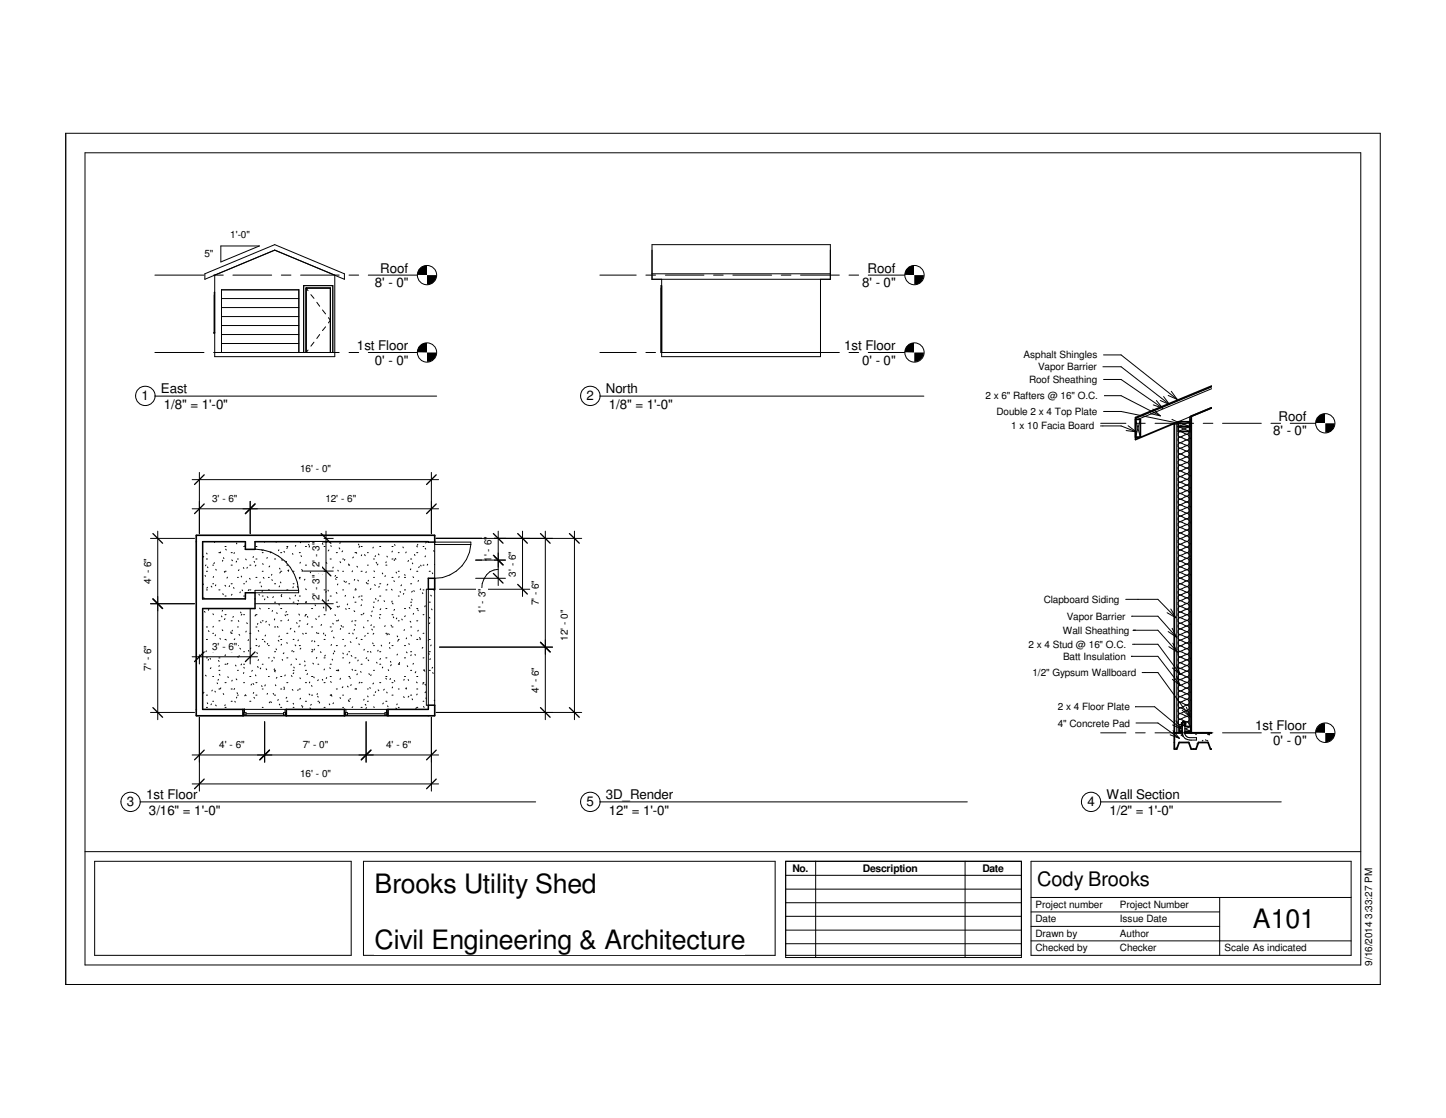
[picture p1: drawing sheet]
<svg xmlns="http://www.w3.org/2000/svg" width="279mm" height="216mm" viewBox="0 0 279 216" stroke-linecap="round" stroke-linejoin="round" font-family="sans-serif">
<g fill="none" stroke="#000" stroke-width=".19">
<path d="M39.6 52.9l13.5-5.7 13.4 5.7v1l-13.4-5.6-13.5 5.6zM41.5 56.4l-.1 7.8M42.8 59.4h14.9M42.8 57.7h14.9M53.1 48.3l11.6 4.8v15.8h-23.2v-15.8M59.1 55.6h4.7v12.5M59.1 55.6v12.5l.4-.5M59.1 55.6l.4 .5M60.1 56.9l.6 .7M61.2 58.4l.6 .7M62.3 59.9l.6 .7M126 47.2h34.4v6.7h-34.4z"/>
<path d="M126 52.9h34.4M127.8 55.2h-.1v12.9h30.8M127.8 53.9v15h30.7v-15M41.5 68.1h23.2M41.5 64.2h-.2v.1h.2M42.8 68.1v-12.1h14.9v12.1M42.8 66.3h14.9M42.8 64.6h14.9M42.8 62.9h14.9M42.8 61.1h14.9M58.7 68.1v-12.9h5.6v12.9M60.7 66.1l-.6 .7"/>
<path d="M61.8 64.6l-.6 .8M62.9 63.1l-.6 .7M63.5 61.3l.3 .5-.3 .6"/>
</g>
<path d="M39.2 104.6h44.8v32.4h-44.8z" fill="#fff"/>
<g fill="none" stroke="#000" stroke-width=".19">
<path d="M37.9 103.4h46.1v34.8h-46.1zM39.2 119.8v.1M39.2 112.7l.1 .2M39.4 115.4l.1 .2M39.4 107.4l-.2 .2M39.5 118.1l.1 .1M39.6 111.1l.1 .2M39.8 109.1l-.1 .2M39.9 107.9h.2M39.9 110.3h.2M39.9 113.9h.2M39.9 106.8l.1 .2"/>
<path d="M40.1 109.5l.1 .1M40.1 113.4l-.1 .2M40.3 117.7v.2M40.8 113.2l.1 .2M41.1 109.1h.2M41.1 112.7h.2M41.1 118.5l.1 .2M41.3 111.3l-.1 .2M41.4 104.6l.1 .2M41.4 108.7l-.1 .1M41.7 109.9l.1 .2M41.7 112.9l-.1 .2"/>
<path d="M42.3 106.7h.2M42.3 113.9h.2M42.3 119.9h.2M42.6 106.6l-.1 .2M42.8 119l.1 .1M43 117.9l-.1 .1M43.1 114.6v.3M43.1 108.2l-.1 .2M43.2 107.7l.1 .2M43.3 110.4l.1 .1M43.5 105.5h.2M43.5 110.3h.2"/>
<path d="M43.5 115.1h.2M43.5 118.7h.2M43.5 113l.1 .2M43.5 119.5l-.2 .1M43.6 106l.1 .2M43.9 111.5v.1M44.4 113.1l-.1 .2M44.7 106.7h.2M44.7 109.1h.2M44.7 112.7h.2M44.7 119.9h.2M44.8 108.1l.1 .2"/>
<path d="M44.8 114.8l-.1 .1M45.1 119l-.1 .2M45.1 113.5l.1 .1M45.3 106.7l-.1 .2M45.7 104.9l.1 .1M45.7 108.4l-.1 .1M45.9 107.9h.2M45.9 111.5h.2M46.1 119.8v.2M46.2 110l-.1 .2M46.4 114.3v.2M46.5 118.2l.1 .2"/>
<path d="M46.6 111.3l.1 .1M46.7 118.6l-.1 .2M46.8 113.9l.1 .2M47 109.6l.1 .2M47.1 105.5h.1M47.1 112.7h.1M47.1 115.1h.1M47.1 118.7h.1M47.3 105.3l.1 .2M47.5 107.9l.1 .2M47.6 112.2l-.1 .2M47.8 109.6l-.1 .1"/>
<path d="M48.1 113.9l-.1 .1M48.2 111.7l.1 .1M48.3 109.1h.2M48.3 113.9h.2M49 107.5l-.1 .2M49.1 108.4l.1 .2M49.3 106a8.5 8.5 0 0 1 8.4 8M49.3 114h8.4v.5h-8.4zM49.4 118.8l-.1 .2M49.4 105.5h.3M49.4 107.9h.3M49.4 111.5h.3"/>
<path d="M49.4 118.7h.3M49.4 109.1l-.1 .2M50 114.8l.1 .1M50.2 117.4l.1 .2M50.3 112.4l-.1 .2M50.5 113.2v.1M50.6 106.2l.1 .1M50.7 106.7h.1M50.7 110.3h.1M50.7 115.1h.1M50.7 119.9h.1M50.8 108.8v.2"/>
<path d="M50.8 114l-.2 .2M50.9 111.5l.1 .2M51.1 104.6v.1M51.2 115.7l-.1 .1M51.5 120l-.1 .1M51.6 115.2l.2 .2M51.6 107.7v.1M51.9 111.5h.1M51.9 113.9h.1M51.9 117.5h.1M52.1 109.3l-.1 .2M52.2 106.6l.1 .2"/>
<path d="M52.5 111.9l.1 .2M52.5 110.9v.2M52.7 117.9l-.1 .2M52.8 115.2l-.1 .2M53 107.9h.3M53 112.7h.3M53 116.3h.3M53.1 119.5l-.1 .2M53.4 104.6l-.1 .1M53.5 118.3l.1 .2M53.9 116.7l.1 .1M53.9 106.2l-.1 .1"/>
<path d="M54 109.7l.1 .2M54 113.2l-.1 .1M54.2 112.4l.1 .2M54.2 110.5l-.1 .2M54.2 106.7h.2M54.2 110.3h.2M54.2 117.5h.2M54.2 119.9h.2M54.3 115.1l.1 .1M54.4 108.1l.1 .1M54.4 114.8v.2M54.9 106.5l.1 .1"/>
<path d="M55.1 118.7l.1 .2M55.3 118.1l-.1 .1M55.4 108.4l-.1 .2M55.4 105.5h.2M55.4 109.1h.2M55.4 113.9h.2M55.4 118.7h.2M55.5 105.7l-.1 .2M55.6 110.2l.2 .1M55.8 119.7l-.1 .1M55.8 110.1l-.1 .1M56 115.5v.2"/>
<path d="M56.5 106.9l.1 .2M56.6 110.3h.2M56.6 112.7h.2M56.6 116.3h.2M56.7 113.3l-.1 .2M57.1 114.9l-.1 .2M57.1 105.3v.2M57.4 113.2l.1 .2M57.6 115.9l.1 .2M57.6 116.6l-.2 .2M57.7 118.6l.2 .2M57.8 106.7h.2"/>
<path d="M57.8 111.5h.2M57.8 115.1h.2M57.8 119.9h.2M57.9 111.6l.1 .2M58 104.6l.1 .2M58 108.6v.2M58.2 107.3l.1 .2M58.3 110l.1 .2M58.5 110.2l-.1 .2M58.9 111.8l-.1 .2M59 105.5h.2M59 109.1h.2"/>
<path d="M59 116.3h.2M59 118.7h.2M59 118.8l-.1 .2M59.1 113.7l.1 .2M59.2 116.2l-.1 .1M59.4 119l.1 .2M59.6 105.1l.1 .2M59.8 105.5l-.1 .2M59.9 110.4l.1 .2M60.2 107.9h.2M60.2 112.7h.2M60.2 117.5h.2"/>
<path d="M60.3 107.1l-.1 .2M60.4 114.1l-.1 .2M60.5 111.4v.2M60.8 115.7l-.1 .2M60.9 116.8l.1 .2M61 119.5l.1 .1M61.3 115.2l.1 .2M61.4 109.1h.2M61.4 111.5h.2M61.4 115.1h.2M61.4 108.2l.1 .2M61.6 110.9l.1 .1"/>
<path d="M61.7 119l-.1 .1M61.7 113.5l.1 .2M61.7 109.3l-.1 .2M61.8 106.6l.1 .1M61.9 106.7l-.1 .1M62.2 111l-.1 .1M62.3 104.9l.1 .2M62.5 117.2l.1 .2M62.6 105.5h.2M62.6 110.3h.2M62.6 113.9h.2M62.6 118.7h.2"/>
<path d="M63 108.6l.2 .2M63 114.2l-.1 .2M63.1 104.6l-.1 .2M63.4 114l.1 .1M63.5 115.9l-.1 .1M63.5 106.2l-.1 .2M63.8 107.9h.2M63.8 115.1h.2M63.8 117.5h.2M63.9 105.4l.1 .1M63.9 117.5l-.1 .2M64.4 109.5l-.1 .2"/>
<path d="M64.7 118.7l.1 .2M64.9 111.8v.1M64.9 111.1l-.2 .2M65 106.7h.2M65 111.5h.2M65 116.3h.2M65 119.9h.2M65 114.4l.1 .2M65.2 117.1l.1 .2M65.3 110.1l.1 .2M65.3 112.8l-.1 .1M65.4 119.7l-.1 .2"/>
<path d="M65.5 105.8l.2 .2M65.6 117.1l-.2 .1M65.7 108.5l.1 .2M65.7 104.8v.1M66.2 107.9h.2M66.2 110.3h.2M66.2 113.9h.2M66.2 106.4l-.1 .2M66.5 112.2l.1 .2M66.6 108l-.1 .2M66.8 115l-.1 .1M66.8 117.5l.1 .2"/>
<path d="M66.9 112.3l-.1 .2M67.2 116.6l-.1 .2M67.4 108.9v.2M67.4 109.1h.2M67.4 112.7h.2M67.4 117.5h.2M68.1 119.9l-.1 .2M68.1 110.2l-.1 .2M68.3 115.3l.1 .1M68.3 107.6l-.1 .1M68.4 117.9l.1 .2M68.5 111.9v.2"/>
<path d="M68.6 106.7h.2M68.6 113.9h.2M68.6 116.3h.2M68.6 119.9h.2M68.7 113.7l.1 .1M68.8 106.7l.1 .1M69 109.3l.1 .2M69.1 112l.2 .2M69.3 105.1v.1M69.4 115.1l-.1 .2M69.5 105.5l-.1 .2M69.8 105.5h.2"/>
<path d="M69.8 110.3h.2M69.8 115.1h.2M69.8 118.7h.2M69.8 116.8v.2M69.9 115.7l.1 .2M69.9 107.1l-.1 .2M70.3 118.4l-.1 .2M70.4 107.1l.2 .2M70.8 112.5l.1 .1M70.8 110.4l-.1 .2M71 106.7h.2M71 109.1h.2"/>
<path d="M71 112.7h.2M71 119.9h.2M71.2 112.1l-.1 .1M71.7 118.8l.1 .2M71.7 113.7l-.2 .1M71.9 118l-.1 .2M72.1 117.2l.1 .1M72.1 105.7v.1M72.2 107.9h.1M72.2 111.5h.1M72.2 116.3h.1M72.3 110.2v.2"/>
<path d="M72.4 112.9l.1 .2M72.6 115.6v.1M72.6 107.3l-.1 .2M72.7 108.6l.1 .2M73 108.9l-.1 .2M73.1 107l.1 .1M73.1 115.9l-.1 .2M73.3 113.2l-.1 .2M73.3 119.3l.1 .1M73.4 105.5h.2M73.4 112.7h.2M73.4 115.1h.2"/>
<path d="M73.4 118.7h.2M73.6 117.6l-.2 .1M73.9 110.7l.1 .1M74.2 116l.1 .2M74.5 111.2l-.1 .1M74.5 109.1h.3M74.5 113.9h.3M74.5 117.5h.3M74.6 108.5l-.1 .2M74.8 107.4v.2M74.9 112.8l-.1 .2M75.6 113.8l.2 .2"/>
<path d="M75.7 105.5h.2M75.7 107.9h.2M75.7 111.5h.2M75.7 118.7h.2M75.8 116.1l-.1 .1M75.8 116.5l.1 .1M75.8 106.4l-.1 .2M76 119.1l.1 .2M76.1 112.1l.1 .2M76.2 105.2l.1 .1M76.2 117.7l-.1 .2M76.3 108.1l-.1 .1"/>
<path d="M76.4 107.8l.1 .2M76.5 110.5l.1 .2M76.7 119.3l-.1 .2M77 106.7h.1M77 110.3h.1M77 115.1h.1M77 119.9h.1M77.1 111.3l-.1 .2M77.3 114.2l.1 .2M77.6 112.9l-.1 .2M77.6 119.5l.1 .2M77.9 105.6v.2"/>
<path d="M78 114.6l-.1 .2M78.1 111.5h.3M78.1 113.9h.3M78.1 117.5h.3M78.2 111l.1 .1M78.3 118.9l-.1 .2M78.5 106.6l-.1 .2M79 108.2l-.2 .2M79.1 117.3l.1 .2M79.2 120l.2 .1M79.3 107.9h.2M79.3 112.7h.2"/>
<path d="M79.3 116.3h.2M79.4 109.9l-.1 .1M79.5 116.8l-.1 .2M79.5 115.7l.1 .2M79.7 108.7l.1 .2M79.7 114.2l-.2 .1M79.8 111.4l.1 .1M79.9 118.4l-.1 .2M80 114l.1 .2M80.1 107.1l.1 .2M80.5 106.7h.2M80.5 110.3h.2"/>
<path d="M80.5 117.5h.2M80.5 119.9h.2M80.5 105.5l.1 .1M80.7 117.8l.1 .1M80.7 105.1l-.1 .2M80.9 112.1l-.1 .2M81 109.4l-.1 .2M81.3 109.1l.1 .2M81.3 113.7l-.1 .2M81.6 114.5l.1 .1M81.7 105.5h.2M81.7 109.1h.2"/>
<path d="M81.7 113.9h.2M81.7 118.7h.2M82.2 105.9l.1 .1M82.2 117l-.1 .2M82.2 107.4l-.1 .1M82.4 113.8h.4v22.4h-.4zM82.4 104.7l-.1 .2M82.6 109l-.1 .1M82.9 110.3h.2M82.9 116.3h.2M83 119.2l.1 .2M83.2 114.9l.2 .2"/>
<path d="M83.4 117.6l.1 .2M83.5 110.6l.1 .2M83.8 106.3l.1 .2M83.9 109l.1 .1M83.9 113.9v.1M84 105.2h7M84 104.7h7v.5M91 105.2a7 7 0 0 1-7 6.5M39.4 133.7l-.1 .2M39.7 130.4l.1 .2M39.9 121.1h.2M39.9 123.5h.2"/>
<path d="M39.9 127h.2M39.9 134.2h.2M39.9 136.6h.2M39.9 125.7l-.1 .2M40 135.7l.1 .2M40.3 121.8l.1 .2M40.3 127.3l-.1 .2M40.6 127.1l.1 .2M40.8 128.9l-.2 .2M40.9 135.9l-.1 .2M41 133.3l-.1 .1M41.1 122.3h.2"/>
<path d="M41.1 125.9h.2M41.1 130.6h.2M41.1 135.4h.2M41.2 120.9l-.1 .2M41.5 133.5l.1 .1M41.7 136.1l.1 .2M41.7 122.6l-.1 .2M42 131.9v.1M42.1 124.9l.1 .2M42.1 124.2l-.1 .2M42.2 127.6l.1 .1M42.2 131.2l-.1 .2"/>
<path d="M42.3 127h.2M42.3 129.5h.2M42.3 133.1h.2M42.4 130.2l.1 .2M42.4 128.5l-.1 .2M42.5 123.3l.1 .1M42.7 132.8l-.2 .2M42.9 121.6l.2 .2M43.1 133.9l.1 .2M43.5 123.5h.2M43.5 128.3h.2M43.5 131.8h.2"/>
<path d="M43.5 136.6h.2M43.5 136.1l-.1 .2M43.6 126.4l-.1 .2M43.7 125.3l.1 .2M43.7 123.8l-.1 .2M44 130.7l.1 .2M44 128.1l-.1 .2M44.6 122l.1 .2M44.7 122.3h.2M44.7 125.9h.2M44.7 133.1h.2M44.7 135.4h.2"/>
<path d="M44.9 131.4l-.1 .1M44.9 121.7l-.1 .2M45.3 133l-.1 .1M45.4 135.4l.1 .2M45.4 123.4l-.1 .1M45.5 128.4l.1 .2M45.6 131.1l.2 .2M45.8 134.6l-.1 .2M45.8 133.8l.1 .1M45.9 121.1h.2M45.9 124.7h.2M45.9 129.5h.2"/>
<path d="M45.9 134.2h.2M45.9 126.8l.1 .2M46.2 122.5l.1 .2M46.2 126.6l-.1 .2M46.4 125.2l.1 .1M46.7 128.2l-.1 .2M46.9 138.2v-1.2h8.4v1.2M47.1 125.9h.1M47.1 128.3h.1M47.1 131.8h.1M47.1 128.9l.1 .1M47.1 129.9l-.1 .1"/>
<path d="M47.1 138h.4v-.4h-.4v.6M47.2 136.9v.1M47.2 137v.6M47.3 134.4l.2-.2v.2M47.6 121.9l-.1 .1M47.7 120.3l.1 .1M48 125.6l.1 .2M48 123.5l-.1 .2M48.3 122.3h.2M48.3 127h.2M48.3 130.6h.2M48.3 135.4h.2"/>
<path d="M48.5 125.1l-.1 .2M48.6 132.1l-.1 .2M48.8 129.5l-.2 .1M48.9 132l.1 .2M49 133.7l-.1 .2M49.1 134.7l.1 .1M49.4 130.3v.2M49.4 121.1h.3M49.4 124.7h.3M49.4 131.8h.3M49.4 134.2h.3M49.5 123.4l.1 .1"/>
<path d="M49.6 126l.1 .2M49.8 128.7l.1 .2M49.8 120.4l-.1 .2M49.9 121.8l.1 .1M50 127.4l-.1 .2M50.1 124.7l-.1 .2M50.3 120.1l.2 .2M50.4 129l-.1 .2M50.5 132.4l.1 .2M50.7 123.5h.1M50.7 128.3h.1M50.7 133.1h.1"/>
<path d="M50.7 136.6h.1M51.1 123.8l.1 .2M51.3 132.2l-.1 .3M51.3 122.6l-.1 .2M51.4 129.2l.1 .1M51.7 133.9l-.1 .2M51.7 124.2l-.1 .2M51.9 124.7h.1M51.9 127h.1M51.9 130.6h.1M52 120.6l.1 .1M52.2 135.6l-.2 .1"/>
<path d="M52.3 135.5l.2 .2M52.6 127.6l-.1 .1M52.8 133.9l.1 .2M52.9 126.9l.1 .2M53 121.1h.3M53 125.9h.3M53 129.5h.3M53 134.2h.3M53 129.6l.2 .2M53 129.2v.1M53.2 132.2l.1 .2M53.3 125.3l.1 .2"/>
<path d="M53.5 130.8l-.1 .2M53.6 121l.1 .2M53.8 123.7l.1 .1M53.8 135.1l-.1 .2M54 136l.1 .1M54 122.8l-.1 .2M54.2 123.5h.2M54.2 130.6h.2M54.2 133.1h.2M54.2 136.6h.2M54.4 124.4l-.1 .2M54.5 127.3l.1 .2"/>
<path d="M54.9 132.7v.2M54.9 126.1l-.2 .1M54.9 133v.2M55.1 137v.6M55.1 130.3l-.1 .2M55.2 138h-.4v-.4h.4v.6M55.4 122.3h.2M55.4 127h.2M55.4 131.8h.2M55.4 135.4h.2M55.4 124.1l.1 .1M55.4 134.7l-.1 .1"/>
<path d="M56.2 121.3l-.1 .2M56.3 130.5l.1 .1M56.3 128.3l-.1 .1M56.5 133.1l.1 .2M56.5 125.6l-.1 .2M56.6 123.5h.2M56.6 125.9h.2M56.6 129.5h.2M56.6 136.6h.2M56.6 135.8l.1 .2M56.8 128.8l.1 .2M56.8 129.9l-.2 .2"/>
<path d="M56.9 121.9l.1 .1M57 124.5l.1 .2M57.2 127.2l.1 .2M57.3 120.2l.1 .2M57.6 133.2l-.1 .1M57.7 123.6l-.1 .1M57.8 124.7h.2M57.8 128.3h.2M57.8 133.1h.2M57.8 120.9l-.1 .2M58 130.9v.2M58.1 134.8l-.1 .2"/>
<path d="M58.1 125.2l-.1 .1M58.3 136.2l.1 .2M58.5 122.3l.1 .2M58.5 136.4l-.1 .2M58.8 127.6l.1 .2M59 128.4l-.1 .2M59 122.3h.2M59 129.5h.2M59 131.8h.2M59 135.4h.2M59.4 130.1l-.1 .2M59.5 120.4l-.1 .2"/>
<path d="M59.7 134l.2 .2M59.9 131.7l-.1 .2M59.9 136.7l.1 .2M60.2 136l-.2 .2M60.2 121.1h.2M60.2 125.9h.2M60.2 130.6h.2M60.2 134.2h.2M60.2 132.4l.1 .1M60.3 125.4l.1 .2M60.3 123.7l-.1 .2M60.5 128.1l.1 .1"/>
<path d="M60.6 130.7l.1 .2M60.7 123.8l.1 .2M60.8 125.3l-.1 .2M61.2 122.1l.1 .2M61.2 127l-.1 .1M61.3 133.9v.2M61.4 134.5l.1 .1M61.4 122.3h.2M61.4 124.7h.2M61.4 128.3h.2M61.4 135.4h.2M61.5 131.3l-.1 .1"/>
<path d="M61.8 135.6l-.1 .2M61.9 125.9l.1 .1M62.1 120.6l-.1 .2M62.3 131.2l.1 .2M62.6 122.3l-.1 .1M62.6 123.5h.2M62.6 127h.2M62.6 131.8h.2M62.6 136.6h.2M62.7 129.2l-.1 .2M62.8 122.6l.1 .2M62.9 126.5l-.2 .2"/>
<path d="M63.1 130.9l-.1 .1M63.6 135.9l.1 .2M63.7 128.9l.1 .2M63.8 121.1h.2M63.8 128.3h.2M63.8 130.6h.2M63.8 134.2h.2M63.9 131.6l.1 .2M64 134.1l-.1 .2M64.1 134.3v.2M64.1 124.5l-.1 .1M64.2 127.3l.1 .2"/>
<path d="M64.2 121.8l-.1 .2M64.3 120.4l.1 .1M64.4 123l.2 .2M64.4 135.7l-.1 .2M64.5 126.1l-.1 .2M64.6 125.7l.1 .2M65 124.7h.2M65 129.5h.2M65 133.1h.2M65.3 129.5l.1-.1v.1M65.7 134.7l.1 .2M65.8 131l-.1 .2"/>
<path d="M65.8 121.4l-.1 .1M65.9 120.8l.1 .1M66.2 121.1h.2M66.2 123.5h.2M66.2 127h.2M66.2 134.2h.2M66.2 136.6h.2M66.3 126.1v.2M66.3 132.6l-.2 .2M66.5 136.9v.1M66.5 138.2v-1.2h8.5v1.2M66.7 124.6l-.1 .2"/>
<path d="M66.7 138h.4v-.4h-.4v.6M66.8 137v.6M67.1 132.5l.2 .2M67.1 126.3v.1M67.3 135.2l.1 .1M67.4 122.3h.2M67.4 125.9h.2M67.4 130.6h.2M67.4 135.4h.2M67.6 130.9l.1 .1M67.6 127.9l-.1 .2M67.7 123.9l.1 .2"/>
<path d="M67.7 134.9l-.1 .1M67.9 126.6l.1 .1M67.9 132.2l-.1 .2M68 129.2l.1 .2M68.2 122.3v.1M68.2 136.5l-.2 .2M68.5 121.5l-.1 .2M68.6 127h.2M68.6 129.5h.2M68.6 133.1h.2M68.6 120.6l.1 .2M68.8 132.9l.1 .2"/>
<path d="M69 123.1l-.2 .2M69 130.1v.2M69.2 127.5l-.1 .1M69.3 124.3l.1 .2M69.5 131.7l-.1 .2M69.7 129.7l.1 .1M69.8 123.5h.2M69.8 128.3h.2M69.8 131.8h.2M69.8 136.6h.2M70.2 121.1l.1 .1M70.4 135l-.1 .2"/>
<path d="M70.4 125.4l-.1 .2M70.6 136l.1 .2M70.6 122.7l-.1 .2M70.8 136.7l-.1 .1M70.9 127l-.2 .2M71 122.3h.2M71 125.9h.2M71 133.1h.2M71 135.4h.2M71 134.4l.1 .2M71.1 127.4l.1 .2M71.3 130.1l.1 .2"/>
<path d="M71.5 132.8v.1M71.6 125.8l.1 .2M71.7 130.3l-.1 .2M71.8 120.6l-.1 .2M71.8 121.5l.2 .2M72 124.2l.1 .1M72.2 121.1h.1M72.2 124.7h.1M72.2 129.5h.1M72.2 134.2h.1M72.2 131.9l-.1 .2M72.2 136.5l.1 .2"/>
<path d="M72.2 122.3l-.1 .2M72.6 133.6l-.1 .1M72.8 127.9l.1 .2M73.1 133.2l.1 .2M73.1 125.6l-.1 .1M73.4 125.9h.2M73.4 128.3h.2M73.4 131.8h.2M73.5 127.2l-.1 .1M73.7 124.6v.2M74 128.8l-.1 .2M74.1 135.8l-.1 .1"/>
<path d="M74.3 133.1l-.2 .2M74.4 120.8l-.1 .2M74.5 122.3h.3M74.5 127h.3M74.5 130.6h.3M74.5 135.4h.3M74.5 131l.2 .1M74.7 137v.6M74.7 133.6l.1 .2M74.8 138h-.4v-.4h.4v.6M74.9 136.3l.1 .2M74.9 122.4l-.1 .2"/>
<path d="M75 129.3l.1 .2M75.1 122.4l.1 .2M75.3 125.1l.1 .1M75.3 124.1l-.1 .1M75.4 127.7l.1 .2M75.4 131v.2M75.6 120.7v.2M75.6 128.4l-.1 .2M75.7 121.1h.2M75.7 124.7h.2M75.7 131.8h.2M75.7 134.2h.2"/>
<path d="M75.9 132.7l-.1 .1M76.2 131.4l.1 .2M76.5 136.7l.1 .2M76.8 122.8v.2M76.8 135.9l-.1 .2M76.8 126.3l-.1 .2M77 123.5h.1M77 128.3h.1M77 133.1h.1M77 136.6h.1M77 123.7l-.2 .1M77.1 128.1l.1 .2"/>
<path d="M77.2 127.9l-.1 .2M78 134.5l.1 .2M78.1 131.2l-.1 .2M78.1 124.7h.3M78.1 127h.3M78.1 130.6h.3M78.1 121.6v.2M78.4 132.9l.1 .2M78.5 125.9l.2 .2M78.5 132.8l-.1 .2M78.6 123.2l-.1 .2M78.7 128.6l.1 .1"/>
<path d="M78.9 131.2l.1 .2M79 124.3l.1 .2M79 134.5l-.1 .1M79.3 121.1h.2M79.3 125.9h.2M79.3 129.5h.2M79.3 134.2h.2M79.4 122.6l.1 .2M79.5 126.4l-.1 .2M79.6 135l.1 .1M79.9 128.1l-.1 .2M80.2 126.4l.1 .1"/>
<path d="M80.3 129.7l-.1 .2M80.4 136.7l-.1 .2M80.5 131.7l.1 .2M80.5 123.5h.2M80.5 130.6h.2M80.5 133.1h.2M80.5 136.6h.2M80.6 134l-.1 .2M80.8 121.7l-.1 .2M81.1 123.1l.1 .2M81.2 123.4v.1M81.7 125l-.1 .2"/>
<path d="M81.7 122.3h.2M81.7 127h.2M81.7 131.8h.2M81.7 135.4h.2M81.8 132l-.1 .1M81.8 136.4l.2 .2M82 129.5l.1 .1M82 129.3l-.1 .2M82.1 132.1l.1 .2M82.3 133.6l-.2 .2M82.3 134.8l.1 .2M82.8 126.2l.1 .2"/>
<path d="M82.9 123.5h.2M82.9 125.9h.2M82.9 129.5h.2M83.1 120.3l-.2 .1M83.1 127.2v.2M83.3 124.5l-.1 .2M83.6 129.9l.1 .1M83.6 128.9l-.1 .1M83.9 135.2l.1 .1"/>
</g>
<path d="M37.9 103.4h46.1v1.3l-34.7-.1v1.5h-1.9v-1.5h-8.2v11.1h8.2v-1.2h1.9v3h-10.1v19.5h7.7v1.2h-9zM82.8 111.7h1.2v2.1h-1.2zM55.3 137h11.2v1.2h-11.2zM75 137h7.8v-.8h1.2v2h-9z" fill="none" stroke="#000" stroke-width=".3"/>
<path d="M47.5 137.8h7.3M67.1 137.8h7.3" fill="none" stroke="#000" stroke-width=".21"/>
<g fill="#fff">
<path d="M229.9 80.4h.3v61.1h-.3z"/>
<path d="M226.9 141.5h7.2v3.2h-7.2z"/>
</g>
<g fill="none" stroke="#000" stroke-width=".19">
<path d="M234.1 74.7l-14.7 6.1M234.1 75.1l-14.2 5.9M219.4 81l.9 3.4M220.3 81l-.9 3.4M227.4 81.6l-.5 .1M227.4 81.6v59.9M227.7 81.4l-.3 .2M227.7 81.4v60.1M227.7 81.4l2.2 1-2.2 .9M228 95.3a.6 .6 0 0 0-.4 .5 .6 .6 0 0 0 .4 .6M228 84.4a.6 .6 0 0 0-.4 .6 .6 .6 0 0 0 .4 .5M228 85.5a.57 .57 0 0 0-.4 .5 .57 .57 0 0 0 .4 .6"/>
<path d="M228 86.6a.6 .6 0 0 0-.4 .5 .6 .6 0 0 0 .4 .6M228 87.7a.6 .6 0 0 0-.4 .5 .6 .6 0 0 0 .4 .6M228 88.8a.57 .57 0 0 0-.4 .5 .57 .57 0 0 0 .4 .5M228 89.8a.61 .61 0 0 0-.4 .6 .61 .61 0 0 0 .4 .5M228 90.9a.6 .6 0 0 0-.4 .6 .6 .6 0 0 0 .4 .5M228 92a.6 .6 0 0 0-.4 .6 .6 .6 0 0 0 .4 .5M228 93.1a.57 .57 0 0 0-.4 .6 .57 .57 0 0 0 .4 .5M228 94.2a.6 .6 0 0 0-.4 .5 .6 .6 0 0 0 .4 .6M228 96.4a.6 .6 0 0 0-.4 .5 .6 .6 0 0 0 .4 .6M228 97.5a.57 .57 0 0 0-.4 .5 .57 .57 0 0 0 .4 .6M228 98.6a.6 .6 0 0 0-.4 .5 .6 .6 0 0 0 .4 .6M228 99.7a.6 .6 0 0 0-.4 .5 .6 .6 0 0 0 .4 .6"/>
<path d="M228 99.7l1.4 .5M228 98.6l1.4 .5M228 97.5l1.4 .5M228 96.4l1.4 .5M228 95.3l1.4 .5M228 94.2l1.4 .5M228 93.1l1.4 .6M228 92l1.4 .6M228 90.9l1.4 .6M228 89.8l1.4 .6M228 88.8l1.4 .5M228 87.7l1.4 .5"/>
<path d="M228 86.6l1.4 .5M228 85.5l1.4 .5M228 84.4l1.4 .6M229.4 83.9l-1.4-.6a.6 .6 0 0 0-.4 .6 .6 .6 0 0 0 .4 .5M229.4 83.9a.6 .6 0 0 1 .4 .5 .6 .6 0 0 1-.4 .6M229.4 85a.57 .57 0 0 1 .4 .5 .57 .57 0 0 1-.4 .5M229.4 86a.6 .6 0 0 1 .4 .6 .6 .6 0 0 1-.4 .5M229.4 87.1a.6 .6 0 0 1 .4 .6 .6 .6 0 0 1-.4 .5M229.4 88.2a.6 .6 0 0 1 .4 .6 .6 .6 0 0 1-.4 .5M229.4 89.3a.57 .57 0 0 1 .4 .6 .57 .57 0 0 1-.4 .5M229.4 90.4a.6 .6 0 0 1 .4 .5 .6 .6 0 0 1-.4 .6M229.4 91.5a.6 .6 0 0 1 .4 .5 .6 .6 0 0 1-.4 .6"/>
<path d="M229.4 92.6a.6 .6 0 0 1 .4 .5 .6 .6 0 0 1-.4 .6M229.4 93.7a.57 .57 0 0 1 .4 .5 .57 .57 0 0 1-.4 .5M229.4 94.7a.6 .6 0 0 1 .4 .6 .6 .6 0 0 1-.4 .5M229.4 95.8a.6 .6 0 0 1 .4 .6 .6 .6 0 0 1-.4 .5M229.4 96.9a.57 .57 0 0 1 .4 .6 .57 .57 0 0 1-.4 .5M229.4 98a.61 .61 0 0 1 .4 .6 .61 .61 0 0 1-.4 .5M229.4 99.1a.6 .6 0 0 1 .4 .6 .6 .6 0 0 1-.4 .5M229.4 99.1l-1.4 .6M229.4 98l-1.4 .6M229.4 96.9l-1.4 .6M229.4 95.8l-1.4 .6M229.4 94.7l-1.4 .6"/>
<path d="M229.4 93.7l-1.4 .5M229.4 92.6l-1.4 .5M229.4 91.5l-1.4 .5M229.4 90.4l-1.4 .5M229.4 89.3l-1.4 .5M229.4 88.2l-1.4 .6M229.4 87.1l-1.4 .6M229.4 86l-1.4 .6M229.4 85l-1.4 .5M229.4 83.9l-1.4 .5M229.8 83.3l-.4 .6M229.9 95h.1"/>
<path d="M229.9 80.5l-2.2 .9M229.9 80.5v59.8M229.9 81.4l-2.2 1 2.2 .9M229.9 81.1h.2M229.9 84.7h.2M229.9 91.9h.2M229.9 94.2h.2M229.9 97.8h.2M230.2 80.4l-.3 .1M228 100.8a.6 .6 0 0 0-.4 .5 .6 .6 0 0 0 .4 .6M228 101.9a.57 .57 0 0 0-.4 .5 .57 .57 0 0 0 .4 .5M228 102.9a.6 .6 0 0 0-.4 .6 .6 .6 0 0 0 .4 .5"/>
<path d="M228 104a.6 .6 0 0 0-.4 .6 .6 .6 0 0 0 .4 .5M228 105.1a.6 .6 0 0 0-.4 .6 .6 .6 0 0 0 .4 .5M228 106.2a.57 .57 0 0 0-.4 .5 .57 .57 0 0 0 .4 .6M228 107.3a.6 .6 0 0 0-.4 .5 .6 .6 0 0 0 .4 .6M228 108.4a.6 .6 0 0 0-.4 .5 .6 .6 0 0 0 .4 .6M228 109.5a.57 .57 0 0 0-.4 .5 .57 .57 0 0 0 .4 .5M228 110.5a.61 .61 0 0 0-.4 .6 .61 .61 0 0 0 .4 .5M228 111.6a.6 .6 0 0 0-.4 .6 .6 .6 0 0 0 .4 .5M228 112.7a.6 .6 0 0 0-.4 .6 .6 .6 0 0 0 .4 .5M228 113.8a.57 .57 0 0 0-.4 .6 .57 .57 0 0 0 .4 .5M228 114.9a.6 .6 0 0 0-.4 .5 .6 .6 0 0 0 .4 .6M228 116a.6 .6 0 0 0-.4 .5 .6 .6 0 0 0 .4 .6"/>
<path d="M228 117.1a.6 .6 0 0 0-.4 .5 .6 .6 0 0 0 .4 .6M228 118.2a.57 .57 0 0 0-.4 .5 .57 .57 0 0 0 .4 .6M228 119.3a.6 .6 0 0 0-.4 .5 .6 .6 0 0 0 .4 .6M228 119.3l1.4 .5M228 118.2l1.4 .5M228 117.1l1.4 .5M228 116l1.4 .5M228 114.9l1.4 .5M228 113.8l1.4 .6M228 112.7l1.4 .6M228 111.6l1.4 .6M228 110.5l1.4 .6"/>
<path d="M228 109.5l1.4 .5M228 108.4l1.4 .5M228 107.3l1.4 .5M228 106.2l1.4 .5M228 105.1l1.4 .6M228 104l1.4 .6M228 102.9l1.4 .6M228 101.9l1.4 .5M228 100.8l1.4 .5M229.4 100.2a.6 .6 0 0 1 .4 .6 .6 .6 0 0 1-.4 .5M229.4 101.3a.57 .57 0 0 1 .4 .5 .57 .57 0 0 1-.4 .6M229.4 102.4a.6 .6 0 0 1 .4 .5 .6 .6 0 0 1-.4 .6"/>
<path d="M229.4 103.5a.6 .6 0 0 1 .4 .5 .6 .6 0 0 1-.4 .6M229.4 104.6a.6 .6 0 0 1 .4 .5 .6 .6 0 0 1-.4 .6M229.4 105.7a.57 .57 0 0 1 .4 .5 .57 .57 0 0 1-.4 .5M229.4 106.7a.6 .6 0 0 1 .4 .6 .6 .6 0 0 1-.4 .5M229.4 107.8a.6 .6 0 0 1 .4 .6 .6 .6 0 0 1-.4 .5M229.4 108.9a.6 .6 0 0 1 .4 .6 .6 .6 0 0 1-.4 .5M229.4 110a.57 .57 0 0 1 .4 .6 .57 .57 0 0 1-.4 .5M229.4 111.1a.6 .6 0 0 1 .4 .5 .6 .6 0 0 1-.4 .6M229.4 112.2a.6 .6 0 0 1 .4 .5 .6 .6 0 0 1-.4 .6M229.4 113.3a.6 .6 0 0 1 .4 .5 .6 .6 0 0 1-.4 .6M229.4 114.4a.57 .57 0 0 1 .4 .5 .57 .57 0 0 1-.4 .5M229.4 115.4a.6 .6 0 0 1 .4 .6 .6 .6 0 0 1-.4 .5"/>
<path d="M229.4 116.5a.6 .6 0 0 1 .4 .6 .6 .6 0 0 1-.4 .5M229.4 117.6a.57 .57 0 0 1 .4 .6 .57 .57 0 0 1-.4 .5M229.4 118.7a.61 .61 0 0 1 .4 .6 .61 .61 0 0 1-.4 .5M229.4 119.8a.6 .6 0 0 1 .4 .6 .6 .6 0 0 1-.4 .5M229.4 119.8l-1.4 .6M229.4 118.7l-1.4 .6M229.4 117.6l-1.4 .6M229.4 116.5l-1.4 .6M229.4 115.4l-1.4 .6M229.4 114.4l-1.4 .5M229.4 113.3l-1.4 .5M229.4 112.2l-1.4 .5"/>
<path d="M229.4 111.1l-1.4 .5M229.4 110l-1.4 .5M229.4 108.9l-1.4 .6M229.4 107.8l-1.4 .6M229.4 106.7l-1.4 .6M229.4 105.7l-1.4 .5M229.4 104.6l-1.4 .5M229.4 103.5l-1.4 .5M229.4 102.4l-1.4 .5M229.4 101.3l-1.4 .6M229.4 100.2l-1.4 .6M229.9 114.9v.1"/>
<path d="M229.9 105h.2M229.9 107.4h.2M229.9 111h.2M229.9 118.2h.2M229.9 107.8l.1 .2M230 100.8l.1 .2M230.2 106.4h.1M228 138.9a.57 .57 0 0 0-.4 .5 .57 .57 0 0 0 .4 .6l.3-.1M228 120.4a.6 .6 0 0 0-.4 .5 .6 .6 0 0 0 .4 .6M228 121.5a.6 .6 0 0 0-.4 .5 .6 .6 0 0 0 .4 .6M228 122.6a.57 .57 0 0 0-.4 .5 .57 .57 0 0 0 .4 .5M228 123.6a.6 .6 0 0 0-.4 .6 .6 .6 0 0 0 .4 .5"/>
<path d="M228 124.7a.6 .6 0 0 0-.4 .6 .6 .6 0 0 0 .4 .5M228 125.8a.57 .57 0 0 0-.4 .5 .57 .57 0 0 0 .4 .6M228 126.9a.61 .61 0 0 0-.4 .5 .61 .61 0 0 0 .4 .6M228 128a.6 .6 0 0 0-.4 .5 .6 .6 0 0 0 .4 .6M228 129.1a.6 .6 0 0 0-.4 .5 .6 .6 0 0 0 .4 .6M228 130.2a.57 .57 0 0 0-.4 .5 .57 .57 0 0 0 .4 .5M228 131.2a.6 .6 0 0 0-.4 .6 .6 .6 0 0 0 .4 .5M228 132.3a.6 .6 0 0 0-.4 .6 .6 .6 0 0 0 .4 .5M228 133.4a.6 .6 0 0 0-.4 .6 .6 .6 0 0 0 .4 .5M228 134.5a.57 .57 0 0 0-.4 .6 .57 .57 0 0 0 .4 .5M228 135.6a.6 .6 0 0 0-.4 .5 .6 .6 0 0 0 .4 .6M228 136.7a.6 .6 0 0 0-.4 .5 .6 .6 0 0 0 .4 .6"/>
<path d="M228 137.8a.6 .6 0 0 0-.4 .5 .6 .6 0 0 0 .4 .6M228 138.9l1.4 .5M228 137.8l1.4 .5M228 136.7l1.4 .5M228 135.6l1.4 .5M228 134.5l1.4 .5M228 133.4l1.4 .6M228 132.3l1.4 .6M228 131.2l1.4 .6M228 130.2l1.4 .5M228 129.1l1.4 .5M228 128l1.4 .5"/>
<path d="M228 126.9l1.4 .5M228 125.8l1.4 .6M228 124.7l1.4 .6M228 123.6l1.4 .6M228 122.6l1.4 .5M228 121.5l1.4 .5M228 120.4l1.4 .5M228.3 140h.1M228.3 139.6h.1M228.3 139.6l.2 .1M228.3 139.6v.1M228.5 139.7v.3"/>
<path d="M228.5 139.4h.4M228.5 139.4v.1M228.5 139.4l.4 .1M228.5 140h.4M228.5 140h-.2M228.5 139.7h.4M228.5 139.5h.4M228.5 139.5v.1M228.9 139.4v.1M228.9 139.7v.3M228.9 140h.1M229 139.6h.1"/>
<path d="M229 139.6l.1 .1M229 139.6l-.1 .1M229.1 139.6h-.8v.4M229.1 140h.1M229.1 139.6h.1M229.1 139.6v.4h-.8M229.1 140h-.1M229.4 139.4l.4 .6M229.4 139.4l-.5 .2M229.4 138.3a.57 .57 0 0 1 .4 .6 .57 .57 0 0 1-.4 .5M229.4 120.9a.6 .6 0 0 1 .4 .6 .6 .6 0 0 1-.4 .5M229.4 122a.57 .57 0 0 1 .4 .5 .57 .57 0 0 1-.4 .6"/>
<path d="M229.4 123.1a.6 .6 0 0 1 .4 .5 .6 .6 0 0 1-.4 .6M229.4 124.2a.6 .6 0 0 1 .4 .5 .6 .6 0 0 1-.4 .6M229.4 125.3a.6 .6 0 0 1 .4 .5 .6 .6 0 0 1-.4 .6M229.4 126.4a.57 .57 0 0 1 .4 .5 .57 .57 0 0 1-.4 .5M229.4 127.4a.6 .6 0 0 1 .4 .6 .6 .6 0 0 1-.4 .5M229.4 128.5a.6 .6 0 0 1 .4 .6 .6 .6 0 0 1-.4 .5M229.4 129.6a.6 .6 0 0 1 .4 .6 .6 .6 0 0 1-.4 .5M229.4 130.7a.57 .57 0 0 1 .4 .6 .57 .57 0 0 1-.4 .5M229.4 131.8a.6 .6 0 0 1 .4 .5 .6 .6 0 0 1-.4 .6M229.4 132.9a.6 .6 0 0 1 .4 .5 .6 .6 0 0 1-.4 .6M229.4 134a.57 .57 0 0 1 .4 .5 .57 .57 0 0 1-.4 .5M229.4 135a.61 .61 0 0 1 .4 .6 .61 .61 0 0 1-.4 .5"/>
<path d="M229.4 136.1a.6 .6 0 0 1 .4 .6 .6 .6 0 0 1-.4 .5M229.4 137.2a.6 .6 0 0 1 .4 .6 .6 .6 0 0 1-.4 .5M229.4 138.3l-1.4 .6M229.4 137.2l-1.4 .6M229.4 136.1l-1.4 .6M229.4 135l-1.4 .6M229.4 134l-1.4 .5M229.4 132.9l-1.4 .5M229.4 131.8l-1.4 .5M229.4 130.7l-1.4 .5M229.4 129.6l-1.4 .6M229.4 128.5l-1.4 .6"/>
<path d="M229.4 127.4l-1.4 .6M229.4 126.4l-1.4 .5M229.4 125.3l-1.4 .5M229.4 124.2l-1.4 .5M229.4 123.1l-1.4 .5M229.4 122l-1.4 .6M229.4 120.9l-1.4 .6M229.9 120.5h.2M229.9 124.1h.2M229.9 131.3h.2M229.9 133.7h.2M229.9 137.3h.2"/>
<path d="M230 137.8l-.1 .2M230 127.1l.1 .2M230.1 135.1l-.1 .2M226.9 142.7l.1 .1M227.2 144.4h.2M227.3 142.3h.2M227.9 140.3l.6 .2M228.3 140h.8M228.5 141l-.6 .2M228.5 140.1a2.72 2.72 0 0 0 .4 2.4 2.78 2.78 0 0 0 2.3 .4v-.4h-1.3l-.7-.3-.3-.5v-1.6M228.5 141.8l-.3 .1 .3 .3 .1-.2M228.9 140.7l1.2 .5"/>
<path d="M229 140h.1M229.4 143.3v.1M229.9 141.2v.3M230.1 140.3l-1.2 .5M230.1 142.9l.1 .1M231.2 141.8h-.2M231.3 143.6l.1 .2M232.5 143l-.2 .1M232.9 142.9l.2 .1M233.2 143l.2 .1M233.7 141.5v.4h-.3z"/>
<circle cx="82.5" cy="68.1" r="1.87"/>
</g>
<path d="M234.1 78.7l-3.9 1.7v61.1M234.1 74.5l-14.7 6.1v4.3l7.5-3.2v63h.5l.4-1.3h1.9l.5 1.3h.9l.5-1.3h1.8l.5 1.3h.2M219.4 81h.9v3.4h-.9M227.7 81.4h2.2v1.9h-2.2zM227.7 82.4h2.2M226.9 141.5h1.6M228.5 140.3h-.6v.9h.6M228.9 141.5h5.2M228.9 140.3h1.2v.9h-1.2" fill="none" stroke="#000" stroke-width=".34"/>
<path d="M80.6 66.2h1.9v1.9h-1.9zM82.5 68.1h1.9v1.8h-1.9z" fill="#000"/>
<g fill="#fff">
<path d="M69 65.3h9.9v2.9h-9.9z"/>
<path d="M72.4 68.1h6.6v2.9h-6.6z"/>
</g>
<g fill="none" stroke="#000" stroke-width=".19">
<path d="M29.9 68.1h9.5M41.3 68.1h1.8M45 68.1h7.5M54.4 68.1h1.8M58.1 68.1h7.4M67.4 68.1h1.9M71.2 68.1h9.4"/>
<circle cx="82.5" cy="53.1" r="1.87"/>
</g>
<path d="M80.6 51.3h1.9v1.8h-1.9zM82.5 53.1h1.9v1.8h-1.9z" fill="#000"/>
<g fill="#fff">
<path d="M73.4 50.3h5.6v2.9h-5.6z"/>
<path d="M72.4 53.1h6.6v2.9h-6.6z"/>
</g>
<path d="M29.9 53.1h9.5M41.3 53.1h1.8M45 53.1h7.5M54.4 53.1h1.8M58.1 53.1h7.4M67.4 53.1h1.9M71.2 53.1h9.4" fill="none" stroke="#000" stroke-width=".19"/>
<g fill="#fff">
<path d="M39.5 47.9h2.3v2.1h-2.3z"/>
<path d="M44.5 44.3h3.8v2.1h-3.8z"/>
</g>
<g fill="none" stroke="#000" stroke-width=".19">
<path d="M42.7 47.5h7.4l-7.4 3.1z"/>
<circle cx="176.7" cy="68.1" r="1.87"/>
</g>
<path d="M174.8 66.2h1.9v1.9h-1.9zM176.7 68.1h1.8v1.8h-1.8z" fill="#000"/>
<g fill="#fff">
<path d="M163.1 65.3h10v2.9h-10z"/>
<path d="M166.6 68.1h6.5v2.9h-6.5z"/>
</g>
<g fill="none" stroke="#000" stroke-width=".19">
<path d="M115.9 68.1h7M124.8 68.1h1.9M128.6 68.1h7.4M137.9 68.1h1.8M141.6 68.1h7.5M151 68.1h1.8M154.7 68.1h7.5M164 68.1h1.9M167.8 68.1h7"/>
<circle cx="176.7" cy="53.1" r="1.87"/>
</g>
<path d="M174.8 51.3h1.9v1.8h-1.9zM176.7 53.1h1.8v1.8h-1.8z" fill="#000"/>
<g fill="#fff">
<path d="M167.6 50.3h5.5v2.9h-5.5z"/>
<path d="M166.6 53.1h6.5v2.9h-6.5z"/>
</g>
<path d="M115.9 53.1h7M124.8 53.1h1.9M128.6 53.1h7.4M137.9 53.1h1.8M141.6 53.1h7.5M151 53.1h1.8M154.7 53.1h7.5M164 53.1h1.9M167.8 53.1h7M37.1 98.3h12.6M38.5 96.8v6.2M48.3 96.8v6.2" fill="none" stroke="#000" stroke-width=".19"/>
<path d="M39.5 97.3l-1.9 1.9M49.3 97.3l-1.9 1.9" fill="none" stroke="#000" stroke-width=".25"/>
<path d="M41 95.2h4.9v2.1h-4.9z" fill="#fff"/>
<path d="M46.9 98.3h37.9M48.3 96.8v6.2M83.4 96.8v6.2" fill="none" stroke="#000" stroke-width=".19"/>
<path d="M49.3 97.3l-1.9 1.9M84.3 97.3l-1.9 1.9" fill="none" stroke="#000" stroke-width=".25"/>
<path d="M62.9 95.2h5.9v2.1h-5.9z" fill="#fff"/>
<path d="M37.1 92.6h47.7M38.5 91.2v11.8M83.4 91.2v11.8" fill="none" stroke="#000" stroke-width=".19"/>
<path d="M39.5 91.7l-1.9 1.9M84.3 91.7l-1.9 1.9" fill="none" stroke="#000" stroke-width=".25"/>
<path d="M58 89.5h6v2.2h-6z" fill="#fff"/>
<path d="M29.1 104h8.5M29.1 116.6h8.5M30.5 102.6v15.4" fill="none" stroke="#000" stroke-width=".19"/>
<path d="M29.5 103l1.9 1.9M29.5 115.7l1.9 1.8" fill="none" stroke="#000" stroke-width=".25"/>
<path d="M27.4 107.8h2.3v5h-2.3z" fill="#fff"/>
<path d="M29.1 116.6h8.5M30.5 115.2v23.8M29.1 137.6h8.5" fill="none" stroke="#000" stroke-width=".19"/>
<path d="M29.5 115.7l1.9 1.8M29.5 136.7l1.9 1.8" fill="none" stroke="#000" stroke-width=".25"/>
<path d="M27.4 124.6h2.3v5h-2.3z" fill="#fff"/>
<path d="M38.5 138.5v8.7M51.1 139.4v7.8M37.1 145.8h15.4" fill="none" stroke="#000" stroke-width=".19"/>
<path d="M39.5 144.9l-1.9 1.8M52.1 144.9l-1.9 1.8" fill="none" stroke="#000" stroke-width=".25"/>
<path d="M42.4 142.7h4.9v2.1h-4.9z" fill="#fff"/>
<path d="M51.1 139.4v7.8M70.7 139.4v7.8M49.7 145.8h22.4" fill="none" stroke="#000" stroke-width=".19"/>
<path d="M52.1 144.9l-1.9 1.8M71.7 144.9l-1.9 1.8" fill="none" stroke="#000" stroke-width=".25"/>
<path d="M58.5 142.7h4.9v2.1h-4.9z" fill="#fff"/>
<path d="M70.7 139.4v7.8M83.4 138.5v8.7M69.3 145.8h15.5" fill="none" stroke="#000" stroke-width=".19"/>
<path d="M71.7 144.9l-1.9 1.8M84.3 144.9l-1.9 1.8" fill="none" stroke="#000" stroke-width=".25"/>
<path d="M74.6 142.7h4.9v2.1h-4.9z" fill="#fff"/>
<path d="M38.5 138.5v14.3M83.4 138.5v14.3M37.1 151.4h47.7" fill="none" stroke="#000" stroke-width=".19"/>
<path d="M39.5 150.5l-1.9 1.8M84.3 150.5l-1.9 1.8" fill="none" stroke="#000" stroke-width=".25"/>
<path d="M58 148.3h6v2.1h-6z" fill="#fff"/>
<path d="M48.3 117.5v10.7M37.1 126.8h12.6M38.5 126.4v1.8" fill="none" stroke="#000" stroke-width=".19"/>
<path d="M39.5 125.9l-1.9 1.9M49.3 125.9l-1.9 1.9" fill="none" stroke="#000" stroke-width=".25"/>
<path d="M41 123.7h4.9v2.2h-4.9z" fill="#fff"/>
<path d="M84.3 104h22.5M105.4 102.6v23.8M84.9 125h21.9" fill="none" stroke="#000" stroke-width=".19"/>
<path d="M104.4 103l1.9 1.9M104.4 124l1.9 1.9" fill="none" stroke="#000" stroke-width=".25"/>
<path d="M102.3 112h2.3v5h-2.3z" fill="#fff"/>
<path d="M84.3 137.6h22.5M84.9 125h21.9M105.4 123.6v15.4" fill="none" stroke="#000" stroke-width=".19"/>
<path d="M104.4 136.7l1.9 1.8M104.4 124l1.9 1.9" fill="none" stroke="#000" stroke-width=".25"/>
<path d="M102.3 128.8h2.3v5h-2.3z" fill="#fff"/>
<path d="M84.3 104h28.1M111 102.6v36.4M84.3 137.6h28.1" fill="none" stroke="#000" stroke-width=".19"/>
<path d="M110 103l1.9 1.9M110 136.7l1.9 1.8" fill="none" stroke="#000" stroke-width=".25"/>
<path d="M107.9 117.8h2.3v6h-2.3z" fill="#fff"/>
<path d="M49.3 116.6h15.1M58.6 110.3h5.8M62.6 104h1.8M63 102.6v15.4" fill="none" stroke="#000" stroke-width=".19"/>
<path d="M62.1 103l1.8 1.9M62.1 109.3l1.8 1.9M62.1 115.7l1.8 1.8" fill="none" stroke="#000" stroke-width=".25"/>
<g fill="#fff">
<path d="M59.9 111h2.3v4.9h-2.3z"/>
<path d="M59.9 104.6h2.3v5h-2.3z"/>
</g>
<path d="M84.3 104h13.4M91.9 108.2h5.8M96.3 102.6v7" fill="none" stroke="#000" stroke-width=".19"/>
<path d="M95.3 103l1.9 1.9M95.3 107.2l1.9 1.9" fill="none" stroke="#000" stroke-width=".25"/>
<path d="M93.2 103.6h2.3v4.9h-2.3z" fill="#fff"/>
<path d="M84.3 104h18.1M84.9 113.8h17.5M101 102.6v12.6" fill="none" stroke="#000" stroke-width=".19"/>
<path d="M100 112.9l1.9 1.8M100 103l1.9 1.9" fill="none" stroke="#000" stroke-width=".25"/>
<path d="M97.9 106.4h2.3v5h-2.3z" fill="#fff"/>
<path d="M91.9 111.7h5.8M91.9 108.2h5.8M96.3 106.8v6.3M96.3 109.9a3.4 3.4 0 0 0-3.2 3.8" fill="none" stroke="#000" stroke-width=".19"/>
<path d="M95.3 110.7l1.9 1.9M95.3 107.2l1.9 1.9" fill="none" stroke="#000" stroke-width=".25"/>
<path d="M92 113.6h2.3v5h-2.3z" fill="#fff"/>
<circle cx="256.1" cy="141.5" r="1.88" fill="none" stroke="#000" stroke-width=".19"/>
<path d="M254.2 139.7h1.9v1.8h-1.9zM256.1 141.5h1.8v1.8h-1.8z" fill="#000"/>
<g fill="#fff">
<path d="M242.5 138.7h10v2.9h-10z"/>
<path d="M246 141.5h6.5v2.9h-6.5z"/>
</g>
<g fill="none" stroke="#000" stroke-width=".19">
<path d="M212.7 141.5h4.9M219.4 141.5h1.9M223.2 141.5h7.4M232.5 141.5h1.9M236.2 141.5h7.5M245.6 141.5h1.8M249.3 141.5h4.9"/>
<circle cx="256.1" cy="81.7" r="1.87"/>
</g>
<path d="M254.2 79.9h1.9v1.8h-1.9zM256.1 81.7h1.8v1.9h-1.8z" fill="#000"/>
<g fill="#fff">
<path d="M247 79h5.5v2.8h-5.5z"/>
<path d="M246 81.7h6.5v2.9h-6.5z"/>
</g>
<path d="M212.7 81.7h4.9M219.4 81.7h1.9M223.2 81.7h7.4M232.5 81.7h1.9M236.2 81.7h7.5M245.6 81.7h1.8M249.3 81.7h4.9M217.5 115.7h6.2l3.5 3.6M225.5 118.3l1.7 1M226.2 117.6l1 1.7" fill="none" stroke="#000" stroke-width=".19"/>
<path d="M201.7 114.8h14.6v2.1h-14.6z" fill="#fff"/>
<path d="M218.7 119h5l3.6 4.1M225.7 122l1.6 1.1M226.5 121.3l.8 1.8" fill="none" stroke="#000" stroke-width=".19"/>
<path d="M206.1 118h11.4v2.1h-11.4z" fill="#fff"/>
<path d="M218.9 121.7h4.8l3.8 4.2M225.8 124.9l1.7 1M226.6 124.2l.9 1.7" fill="none" stroke="#000" stroke-width=".19"/>
<path d="M205.4 120.7h12.8v2.2h-12.8z" fill="#fff"/>
<path d="M218.8 124.4h4.9l4.3 5.8M226.5 129l1.5 1.2M227.3 128.4l.7 1.8" fill="none" stroke="#000" stroke-width=".19"/>
<path d="M198.8 123.4h18.8v2.2h-18.8z" fill="#fff"/>
<path d="M220.7 129.9h3l6.2 8.5M228.4 137.2l1.5 1.2M229.2 136.6l.7 1.8" fill="none" stroke="#000" stroke-width=".19"/>
<path d="M199.5 128.9h20v2.1h-20z" fill="#fff"/>
<path d="M218.6 126.7h5.1l4.3 5.7M226.5 131.2l1.5 1.2M227.3 130.6l.7 1.8" fill="none" stroke="#000" stroke-width=".19"/>
<path d="M205.4 125.8h12.2v2.1h-12.2z" fill="#fff"/>
<path d="M213.2 68.5h3.4l10.9 8.6M225.7 76.4l1.8 .7M226.3 75.6l1.2 1.5" fill="none" stroke="#000" stroke-width=".19"/>
<path d="M197.8 67.5h14.2v2.1h-14.2z" fill="#fff"/>
<path d="M213.1 70.8h3.5l9.4 7.3M224.2 77.3l1.8 .8M224.8 76.6l1.2 1.5" fill="none" stroke="#000" stroke-width=".19"/>
<path d="M200.6 69.8h11.4v2.2h-11.4z" fill="#fff"/>
<path d="M213.2 73.3h3.4l8.1 5.5M222.8 78.2l1.9 .6M223.4 77.3l1.3 1.5" fill="none" stroke="#000" stroke-width=".19"/>
<path d="M198.8 72.3h13.2v2.1h-13.2z" fill="#fff"/>
<path d="M219.5 139.6h4.2l4.2 3M226.1 141.9l1.8 .7M226.7 141.1l1.2 1.5" fill="none" stroke="#000" stroke-width=".19"/>
<path d="M204.4 138.6h14v2.2h-14z" fill="#fff"/>
<path d="M219.4 136.5h3.7l5.2 4.3M226.6 140l1.7 .8M227.2 139.2l1.1 1.6" fill="none" stroke="#000" stroke-width=".19"/>
<path d="M204.4 135.5h13.9v2.1h-13.9z" fill="#fff"/>
<path d="M213.4 76.4h3.2l7.6 3.9M222.3 79.9l1.9 .4M222.8 79l1.4 1.3" fill="none" stroke="#000" stroke-width=".19"/>
<path d="M190.4 75.4h21.7v2.1h-21.7z" fill="#fff"/>
<path d="M212.6 82.3h4l2.9 1.1M217.6 83.1l1.9 .3M218 82.2l1.5 1.2" fill="none" stroke="#000" stroke-width=".19"/>
<path d="M195.4 81.2h16v2.2h-16z" fill="#fff"/>
<path d="M213.2 79.5h3.4l11.6 2.3M226.4 81l1.8 .8M228.2 81.8l-2 .2" fill="none" stroke="#000" stroke-width=".19"/>
<path d="M192.6 78.5h19.4v2.1h-19.4z" fill="#fff"/>
<path d="M12.7 25.7h254v164.4h-254zM16.4 29.5h246.5v156.9h-246.5zM16.4 164.5h246.5M18.3 166.3h49.6v18.2h-49.6zM70.2 166.3h79.6v18.2h-79.6zM151.8 166.3h45.6v18.2h-45.6zM199.2 173.3h61.9M199.2 166.3h61.9v18.2h-61.9zM199.2 176.1h36.5M199.2 178.9h36.5M235.7 173.3v11.2M199.2 181.7h61.9" fill="none" stroke="#000" stroke-width=".19"/>
<g fill="#fff">
<path d="M236.6 182h4.8v2.1h-4.8z"/>
<path d="M200.1 173.6h13v2.1h-13z"/>
<path d="M200.1 176.4h4v2.1h-4z"/>
<path d="M200.1 179.2h8v2.1h-8z"/>
<path d="M200.1 182h10v2.1h-10z"/>
<path d="M72.4 178.6h71.6v5.7h-71.6z"/>
<path d="M242.1 182h10.4v2.1h-10.4z"/>
<path d="M263.3 167.6h2.3v18.9h-2.3z"/>
<path d="M242.1 174.6h11.9v5.8h-11.9z"/>
<path d="M200.4 167.6h21.8v4.3h-21.8z"/>
<path d="M216.4 173.6h13.3v2.1h-13.3z"/>
<path d="M72.4 167.9h42.9v5.8h-42.9z"/>
<path d="M216.4 176.4h9.2v2.1h-9.2z"/>
<path d="M216.4 179.2h5.7v2.1h-5.7z"/>
<path d="M216.4 182h7.1v2.1h-7.1z"/>
</g>
<g fill="none" stroke="#000" stroke-width=".19">
<path d="M29.9 76.5h54.5M115.9 76.5h62.6M27.1 154.9h76.4M115.9 154.9h71M212.7 154.9h34.9M151.8 166.3h45.6v18.6h-45.6zM151.8 179.6h45.6M151.8 177h45.6M151.8 174.3h45.6M151.8 171.7h45.6M151.8 169h45.6M157.6 166.3v18.6"/>
<path d="M186.5 166.3v18.6M151.8 182.2h45.6"/>
<circle cx="28.1" cy="76.4" r="1.87"/>
<circle cx="114.1" cy="76.4" r="1.87"/>
<circle cx="25.2" cy="154.9" r="1.87"/>
<circle cx="114.1" cy="154.9" r="1.87"/>
<circle cx="210.8" cy="154.9" r="1.87"/>
</g>
<g font-size="5.2">
<text x="72.4" y="172.5">Brooks Utility Shed</text>
<text x="242.1" y="179.2">A101</text>
<text x="72.4" y="183.2">Civil Engineering &amp; Architecture</text>
</g>
<text font-size="3.9" x="200.4" y="171">Cody Brooks</text>
<g font-size="2.6">
<text x="73.4" y="52.7">Roof</text>
<text x="167.6" y="52.7">Roof</text>
<text x="72.4" y="55.5">8' - 0&quot;</text>
<text x="166.6" y="55.5">8' - 0&quot;</text>
<text x="69" y="67.6">1st Floor</text>
<text x="72.4" y="70.4">0' - 0&quot;</text>
<text x="163.1" y="67.6">1st Floor</text>
<text x="166.6" y="70.4">0' - 0&quot;</text>
<text x="27.3" y="77.3">1</text>
<text x="31.1" y="75.9">East</text>
<text x="113.3" y="77.3">2</text>
<text x="117.1" y="75.9">North</text>
<text x="31.7" y="79">1/8&quot; = 1'-0&quot;</text>
<text x="117.6" y="79">1/8&quot; = 1'-0&quot;</text>
<text x="247" y="81.3">Roof</text>
<text x="246" y="84.1">8' - 0&quot;</text>
<text x="242.5" y="141.1">1st Floor</text>
<text x="246" y="143.8">0' - 0&quot;</text>
<text x="24.5" y="155.7">3</text>
<text x="28.2" y="154.3">1st Floor</text>
<text x="113.3" y="155.7">5</text>
<text x="117.1" y="154.3">3D_Render</text>
<text x="210.1" y="155.7">4</text>
<text x="213.8" y="154.3">Wall Section</text>
<text x="28.8" y="157.4">3/16&quot; = 1'-0&quot;</text>
<text x="117.6" y="157.4">12&quot; = 1'-0&quot;</text>
<text x="214.4" y="157.4">1/2&quot; = 1'-0&quot;</text>
</g>
<g font-size="2">
<text x="153.1" y="168.3">No.</text>
<text x="166.8" y="168.3">Description</text>
<text x="189.8" y="168.3">Date</text>
</g>
<g font-size="1.9">
<text x="44.5" y="46">1'-0&quot;</text>
<text x="39.5" y="49.6">5&quot;</text>
<text x="197.8" y="69.2">Asphalt Shingles</text>
<text x="200.6" y="71.5">Vapor Barrier</text>
<text x="190.4" y="77.1">2 x 6&quot; Rafters @ 16&quot; O.C.</text>
<text x="198.8" y="74">Roof Sheathing</text>
<text x="192.6" y="80.2">Double 2 x 4 Top Plate</text>
<text x="195.4" y="82.9">1 x 10 Facia Board</text>
<text x="58" y="91.2">16' - 0&quot;</text>
<text x="41" y="96.9">3' - 6&quot;</text>
<text x="62.9" y="96.9">12' - 6&quot;</text>
<text x="29.2" y="112.7" transform="rotate(-90 29.2 112.7)">4' - 6&quot;</text>
<text x="61.7" y="109.6" transform="rotate(-90 61.7 109.6)">2' - 3&quot;</text>
<text x="95" y="108.5" transform="rotate(-90 95 108.5)">1' - 6&quot;</text>
<text x="99.7" y="111.3" transform="rotate(-90 99.7 111.3)">3' - 6&quot;</text>
<text x="61.7" y="115.9" transform="rotate(-90 61.7 115.9)">2' - 3&quot;</text>
<text x="93.8" y="118.5" transform="rotate(-90 93.8 118.5)">1' - 3&quot;</text>
<text x="104.1" y="116.9" transform="rotate(-90 104.1 116.9)">7' - 6&quot;</text>
<text x="201.7" y="116.5">Clapboard Siding</text>
<text x="206.1" y="119.7">Vapor Barrier</text>
<text x="41" y="125.4">3' - 6&quot;</text>
<text x="109.7" y="123.7" transform="rotate(-90 109.7 123.7)">12' - 0&quot;</text>
<text x="198.8" y="125.1">2 x 4 Stud @ 16&quot; O.C.</text>
<text x="205.4" y="122.4">Wall Sheathing</text>
<text x="29.2" y="129.5" transform="rotate(-90 29.2 129.5)">7' - 6&quot;</text>
<text x="199.5" y="130.6">1/2&quot; Gypsum Wallboard</text>
<text x="205.4" y="127.5">Batt Insulation</text>
<text x="104.1" y="133.7" transform="rotate(-90 104.1 133.7)">4' - 6&quot;</text>
<text x="204.4" y="137.2">2 x 4 Floor Plate</text>
<text x="204.4" y="140.3">4&quot; Concrete Pad</text>
<text x="42.4" y="144.4">4' - 6&quot;</text>
<text x="58" y="150">16' - 0&quot;</text>
<text x="58.5" y="144.4">7' - 0&quot;</text>
<text x="74.6" y="144.4">4' - 6&quot;</text>
<text x="200.1" y="175.3">Project number</text>
<text x="200.1" y="178.1">Date</text>
<text x="216.4" y="175.3">Project Number</text>
<text x="216.4" y="178.1">Issue Date</text>
<text x="200.1" y="180.9">Drawn by</text>
<text x="200.1" y="183.7">Checked by</text>
<text x="216.4" y="180.9">Author</text>
<text x="216.4" y="183.7">Checker</text>
<text x="236.6" y="183.7">Scale</text>
<text x="242.1" y="183.7">As indicated</text>
<text x="265.1" y="186.5" transform="rotate(-90 265.1 186.5)">9/16/2014 3:33:27 PM</text>
</g>
</svg>
